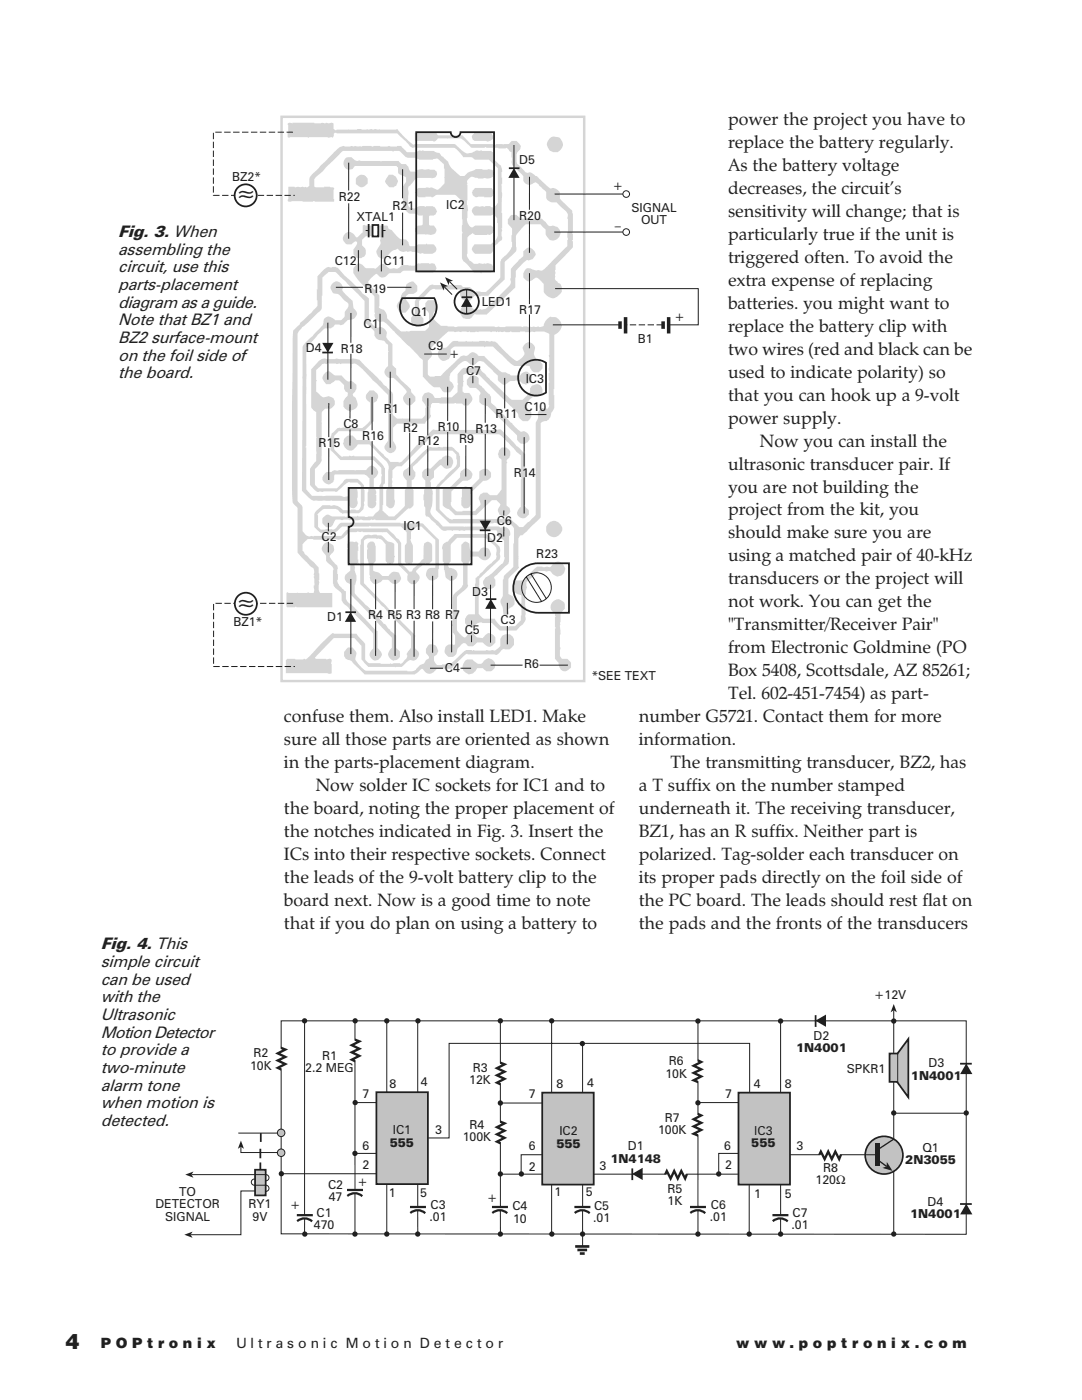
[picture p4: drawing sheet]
<svg xmlns="http://www.w3.org/2000/svg" width="216mm" height="279mm" viewBox="0 0 216 279" stroke-linecap="round" stroke-linejoin="round" font-family="sans-serif">
<g fill="#d4d5d7">
<path d="M57.4 24.6l.5-.1 .4 .1 .1-.1h4.3l.1 .1 3.5-.1 .3 .1v1.2l.4 .2 .2-.1h2.3l.1-.1 .1 .1h1.5l.1-.2h.8l.1 .2 1.9-.2 .4 .2 .4-.2 .5 .2 .4-.2 .1 .2h3.1l.3-.2 1.5 1.7 1.7 1.5 .3-.2h8l.6 .6a3.4 3.4 0 0 0 2.1 1.3l.7-.1 1-.5 .5 .1 .3-.1 .2 .1h1.8l.5 .4v1.2l.5 .6a2.03 2.03 0 0 1 1.2 2l-.1 8.2 .1 .2v2.8l-.1 .1 .1 .4-.1 1.1a.73 .73 0 0 1-.5 1.2l-.5 .5a1.54 1.54 0 0 0-.8 1.4l-.5 .4h-3a1.05 1.05 0 0 1-.1-1.8h3.2l.3-.3a2.59 2.59 0 0 0 1.1-1.4v-2.5l-.1-.1a1.51 1.51 0 0 0-.6-1.6l-3.9 .1a1.02 1.02 0 0 1-.4-1.4 1.02 1.02 0 0 1 1.4-.3l2.1-.2a.55 .55 0 0 0 .9 .2l.6-1v-6.8l-1.7-1.6h-2.8l-.7-.5h-1.7l-1.1-1.4-.7-.5h-8.4l-.4-.3-2.5-2.6h-12.1l-.2-.1a.54 .54 0 0 0-.4 .7l-.3 .3-.2-.1-.5 .1-.3-.1-7.8 .1-.1-.1v-.8l.1-.2z"/>
<path d="M94.7 26.5h1.8l.1-.1 .2 .1h1.2l.1 .2a.75 .75 0 0 1 .4 .8 .75 .75 0 0 1-.6 .6 .73 .73 0 0 1-.9 0h-2.3a.92 .92 0 0 1 0-1.6z"/>
<path d="M82.8 26.6l.3-.2 4 .1 .3 .5h4.9l1.6 1.8h4.8l.1 .1 .2-.1h1.3l.1 .1 .1-.2h1l.6-.6h.9l.2 .2a1.2 1.2 0 0 1 .6 1.3l-.7 1.2v1.6l.1 .3 1.1 1a1.06 1.06 0 0 0 1.2 .7l.5 .1 .8 .6h.3l1.5 1.5a2.01 2.01 0 0 0 1.4 1h.6l.9 .5 .2 .3v1.2l2 2a.96 .96 0 0 1 .5 1l.1 6.8-3.5 3.5-.1 2 .2 .3a.52 .52 0 0 0 0 .8l.4 .4a.95 .95 0 0 1 .8 .9 1.87 1.87 0 0 1-1.3 2.1 2.06 2.06 0 0 1-2.3-1.1v-1.6l-.4-.5a1.19 1.19 0 0 0-1.3-.7l-.3 .2a1.21 1.21 0 0 1-2.1-.3 1.64 1.64 0 0 1 .8-1.9l.9 .2a1.51 1.51 0 0 0 1.5 .2 1.42 1.42 0 0 0 1.6-.8l4-4 .1-1.5-.1-.2v-.9l.1-.2v-2.6a1.7 1.7 0 0 0-1-2.1l-1.2-1.2a2.2 2.2 0 0 1-1.8-.4l-.3-.4v-1.2l-.1-.2-1.2-1.1-.2-.3-.7-.4-.2 .1a1.35 1.35 0 0 1-2.2-.4 1.7 1.7 0 0 0-.9-1.9l-.5-.5a1.62 1.62 0 0 1-.8-2l-.1-1.3-.5-.3a.67 .67 0 0 0-.7-.6l-1.4 .1-.1-.1h-2.4l-.1-.1-.2 .1h-2.7l-1.4-1.5-.7-.4h-2.5l-.2 .1-.1-.1h-1.7l-.1 .2a.65 .65 0 0 1-1 .3h-3l-.3 .1-.2-.2z"/>
<path d="M57.5 37.3h3.9l.3-.2v-1.4a5.4 5.4 0 0 1 1.9-2.1l4-4.1 1-.4 .2 .1 1.4-.1 .4 .1 .2-.1 .6 .1 .4-.1 .3 .1 .3-.1h1.7l.2 .1 .3-.1 4.5 .1 .9-.1 1.2 1.3h1.8l.8-.4 .3 .1 .3-.1 .3 .1h1.9l.5 .3a.73 .73 0 0 1 .9 .6l1.4 1.3a6.3 6.3 0 0 0 2.4 2.8h.8l.8-.7 1.5-.6 2.3 .1a.94 .94 0 0 1 1.4 .6 .94 .94 0 0 1-1 1.1l-1-.1-1.2 .1-.6-.1a1 1 0 0 0-1.5 .5l-.1 .8 .1 .1v3.1h-.1v.9l.2 1-.1 1.6a1.49 1.49 0 0 0 .9 1.9l.6-.4h3.2a.96 .96 0 0 1 .5 1.3 .96 .96 0 0 1-1.3 .5l-2.4 .1-.5-.4-.8 .6-.2 .3v3.2l-.1 .1a2.07 2.07 0 0 0 1.2 1.8l.2 .1 1-.1 .7 .1 .4-.1 .2 .1a1.32 1.32 0 0 1 1.6 .6v.8l-.5 .4h-1.8l-.2 .1-.2-.1h-1.3l-1.3-1.6a1.91 1.91 0 0 1-1-1.1v-5l.1-.3-.1-1.4 .1-.2v-1l-.1-.1v-2.7l.1-.3a3.1 3.1 0 0 0-1.5-1.8h-3.7l-.9 .5-.1-.1-2.6 .1a1.01 1.01 0 0 1-.6-1 1.01 1.01 0 0 1 .6-.9l1.7-.1 .5 .1 .3-.1 1.3 .5 .6-.4a1.71 1.71 0 0 0 .7-2l.1-1.8-.1-.1v-.8l-.6-.5a1.17 1.17 0 0 0-1.7-.4h-2.7l-.5-.4h-1.8l-.4-.2-1.3-1.2h-1l-.2 .1-.1-.1h-9.9l-5.7 5.7v1.4l.1 .1 1.8 .1 .2-.1h1l.8 .1 .1 .3-.1 .2 .1 2.4-8.6-.1a.43 .43 0 0 1-.4 0 .43 .43 0 0 1-.3-.3z"/>
<path d="M68.8 31.7a1.19 1.19 0 0 1 1.9 .2 .89 .89 0 0 0 1 .1l.2 .1h4l.1 .2 .1-.2h3.4l.7 .7h.8l.5 .5 .1 .5 .3 .5h.9a2.43 2.43 0 0 1 2.2-.5h.5l1.2 .1a.88 .88 0 0 1 .4 1.1 .88 .88 0 0 1-1.1 .5l-3 .1-1.5 1.6-.1 .5 .1 .7v2.6a.6 .6 0 0 0 .7 .5l.6 .1a2.45 2.45 0 0 1 1.9-.5l.2 .2 .1-.2h1.3a1.48 1.48 0 0 1 .9 1.1l-.2 .5-.4 .3h-.8l-.2 .2v1.6l.2 .2h.8a1.03 1.03 0 0 1 .3 1.4 1.03 1.03 0 0 1-1.4 .4l-.6 .1-.1-.1h-1.5l-.4-.4v-.9l.2-.1a.7 .7 0 0 1 .9-.4l.4-.3v-1.7h-.9l-.5-.4h-1.3l-1.3-1.1v-4.2l.2-.3a1.67 1.67 0 0 0 .4-1.6l-1.3-.6-.3-.3v-1.1l-.3-.3h-8.3a1.21 1.21 0 0 1-1.7 .6 1.21 1.21 0 0 1-.4-1.7z"/>
<path d="M77.6 34.9h.8a1.73 1.73 0 0 1 1 1.4l-.1 .3a.92 .92 0 0 1-.8 .8 1.47 1.47 0 0 1-1.7-1.3z"/>
<path d="M71.2 35.4a1.24 1.24 0 0 1 2.2 .2v1a1.33 1.33 0 0 1-2.4 .1v-1z"/>
<path d="M94.8 37.5h3.3l.2 .3a.95 .95 0 0 1-.3 1.6l-2.6-.1a.88 .88 0 0 1-1.1-.5 .88 .88 0 0 1 .3-1.1z"/>
<path d="M85.8 56.9l.6-.1 .1 .1h5.5l.3 .4h1.5l1.1 1 .1-.1h.8l.1 .1h1.1l2.8-2.9v-3.2l.2-.4a7.5 7.5 0 0 0 2.2-2.6l-.1-3.7a1.87 1.87 0 0 1-.8-1.7l.6-.8 .3-.1a1.55 1.55 0 0 1 1.6 .7h1.6l.1 .2 .2-.2h2.4l.7 .7a1.02 1.02 0 0 0 1.5 .7 1.48 1.48 0 0 1 1.5 1.4 1.48 1.48 0 0 1-1.3 1.6 1.48 1.48 0 0 1-1.6-1.3v-.9l-1.1-1h-2.8l-1.1 1a2.27 2.27 0 0 0-.9 2.3l-.1 1.1a1.27 1.27 0 0 1-.6 1.7l-1.6 1.4v3.5l-3.2 3.2h-1.5l-.2 .2-1.1-.2-.9 1a1.6 1.6 0 0 1-1.7-.5 1.96 1.96 0 0 1-.3-1.7h-4.9l-.1-.1a2.4 2.4 0 0 0-1.9 1.3l-1.3 1.1v2.6l.9 .8v1a1.42 1.42 0 0 1-2.2 .2l-.3-.4a1.59 1.59 0 0 1 .8-1.7v-2.4a1.97 1.97 0 0 1 .9-1.2z"/>
<path d="M75.5 44.9h.2v.1h1.6l.1 .3a.7 .7 0 0 0 .8 .6l.4 .6a2.45 2.45 0 0 0 1.8 1.2 1.05 1.05 0 0 1 1.2 1.2l.2 .2h1l.6-.3h1.5l.2-.2 .2 .2h1.3a1.02 1.02 0 0 1 .5 1 1.02 1.02 0 0 1-.8 .8h-1.8l-.3-.1-.3 .1-.8-.3-1.9-.1a1.77 1.77 0 0 1-1.8-.5 3.6 3.6 0 0 0-2.3 1.6 1.23 1.23 0 0 1-1.6-.1 1.23 1.23 0 0 1-.1-1.6 1.37 1.37 0 0 0 .5-1.4v-.8l-.6-.3 .2-1.2-.2-.5z"/>
<path d="M68.9 46.6a1.45 1.45 0 0 1 2.1 .7 .98 .98 0 0 0 1.1-.7l.3-.3v-1.3l.1-.1 2 .1 .1 .2v1.9h-1.6l-.8 .8v1.1l.5 .4a1.43 1.43 0 0 1 .3 1.3l-.3 .4-.6 .4h-.8l-.8-.8a2.11 2.11 0 0 1 .6-1.8l.2-.5-.2-.2a.9 .9 0 0 0-1 .6h-.9l-.2-.2a1.22 1.22 0 0 1-.1-2z"/>
<path d="M92.3 61.1a1.34 1.34 0 0 1 2.2 .6l.2 .1h1l.2-.1 .2 .1a2.46 2.46 0 0 0 2-1.3l3.4-3.3a1.19 1.19 0 0 0 .3-1.5l.1-.3v-1.7l1.7-1.9 .8-.7v-.9l.2-.2a1.08 1.08 0 0 1 1-.6 1.08 1.08 0 0 1 1 .6 1.08 1.08 0 0 1-.6 1.8l-.6 .2v-.1a5.2 5.2 0 0 0-2.5 2.2l-.1 3.3-5.7 5.4h-2.1l-.2-.1-1 1a1.48 1.48 0 0 1-1.8-.7 1.48 1.48 0 0 1 .3-1.9z"/>
<path d="M71.1 52.8l.3-.2a1.94 1.94 0 0 1 1.6 .9h1.7l.1 .1 .5-.3a1.07 1.07 0 0 1 1-.7 1.07 1.07 0 0 1 1 .7 1.62 1.62 0 0 0 1.5 .3 1.18 1.18 0 0 0 1.4-.7l2.5 .1 .9-.5 .2 .1 .1-.1 1.7 .1a.94 .94 0 0 1 1.3 .4 .94 .94 0 0 1-.3 1.2l-.1 .2h-3.1l-.6-.4h-2.2l-.7 .5h-2.2l-.3 .3a1.21 1.21 0 0 1-2.1-.1l-.2-.1-.6 .5-1 1.2a3.1 3.1 0 0 0 1.4 1.6l.8 1.2-.1 2.1a.72 .72 0 0 0 .9 .6l.7 .9v.8l2.9 2.7 4.7-.2 .8-.9v-2.5l-.7-1v-1l.5-.7h1.2l.1 .2a.7 .7 0 0 1 .5 .8l.1 .4-.1 .3-.7 .9v1.1l1.5 1.4h1.3l.1 .2 1.5 .1 .4-.1h7.4l.2 .1 .6-.1 .3 .1h1l.1-.1h3.1l.2 .1 1.1-.1 .1 .1 .3-.1 1.2 .1 .5-.1a.83 .83 0 0 0 1.2-.7 2.37 2.37 0 0 1 1.4-1.3v.1a1.74 1.74 0 0 1 2 1.2 1.74 1.74 0 0 1-1 2.1l-.4 .2v10.9h-.1v1.2h.1v2.5l-.6 .9a1.65 1.65 0 0 1-1.6 1.8l-.5 .4v18.8l-2.8 2.7-.8 .8h-.5l-.4 .7v3.5l.1 .1-.1 .1 .1 .2-.1 .1v1.4l.2 .3-2.2 2.3v3l.3 .2a1.46 1.46 0 0 1 .7 2.2l-.3 .3a.76 .76 0 0 0-.5 1.1 .61 .61 0 0 1-.5 .5 .61 .61 0 0 1-.6-.3l-.2-1.4a1.55 1.55 0 0 1 0-2.2v-3.2l.2-.6 1.9-2.1 .2-7.5-.9-1.1h-1.3l-.1-.1-1.1 .1-.5-.1-.3 .1h-8.7l-2.7-2.6v-4.6l.4-.6 2.3-2.3a3.4 3.4 0 0 0 1.5-1.8l-.1-1.8-.8-.8h-4.6l-3.3 3.2v.5l.5 .6v.8l-.3 .5-.5 .4v1.4l.4 .5v3l-.4 .5-.7 .2-2.5 2.3h-3.9l-.3-.1-.3 .1-.3-.1-.3 .1h-1.4l-.4-.1-1.5 .1-.2-.1-.5 .1-1.2-.1-.4 .1-1.2-.1-.6 1-.5 .5a1.52 1.52 0 0 1-1.6-.8v-.9l.2-.3a1 1 0 0 1 1.7-.2l2.7 .1 .1 .1 .2-.1h2l.2-.2 .1 .2 1.6 .1 1.3-.1 1.3-1.4v-4.7l.4-.7 .1-1.5-.1-1.4-1.7-1.6h-6.5l-2-2v-2.6l.3-.7 .6-.5a.96 .96 0 0 1 .9-.6h4.5l.7-.4 1-1.1-.1-3.6a1.19 1.19 0 0 1-.3-2.1l.2-.3h.9l.5 .5a1.3 1.3 0 0 1-.5 2v3.6l-.3 .4-1.7 1.7h-5l-.9 1v2.6l1.6 1.5 .1-.1h1.2l.2-.2 .3 .2 .5-.2 .2 .2h3.9l1.5 1.5 .6 .9v2.9l-.4 .3-.1 5.2 1.3 1.2h1l2.2-2.2v-3.1l.4-.6v-1.3l-.3-.3a1.24 1.24 0 0 1-.5-1.2 1.24 1.24 0 0 1 .9-.9l.6-.8a20.8 20.8 0 0 1 4-3.5l.4 .1 3.9-.1 .8 .7a1.07 1.07 0 0 1 .7 1.1l.1 2-4.1 4.1v4.6l.6 .6a3.4 3.4 0 0 0 2 1.4l11.6-.1 1.7 1.6h.8l2.4-2.3 .1-18.6 .4-.8 .1-.4a1.27 1.27 0 0 1 1-1.6l.9 .1 .3-.7-.1-.1v-4.4l.1-.1-.1-1.9 .1-.1-.1-.7 .1-6.9-.2-.2-.8-.3h-1.7l-.3 .1-.4-.1-.3 .1h-1l-.2-.1h-.8l-.2 .1h-1.6l-.2-.1-1.1 .1-.1-.1-.5 .1-.4-.1-.3 .1-.2-.1-.2 .1-.2-.1h-.8l-.1 .1-.2-.1h-2.2l-.2 .1-.4-.1-.3 .1h-.9l-.1-.1-.4 .1-.3-.1-1 .1-2.5-.1-3.5 3.2a.68 .68 0 0 0 .2 .9 1.11 1.11 0 0 1-.5 1.3l-.3 .4v2.8l.5 .4h.8l.1-.2h1.1l3.7-3.5a1.19 1.19 0 0 1 1.4-.5l.5-.2a1.26 1.26 0 0 1 2 .2h1.1l3.5 3.3h.8l1 .6h2a1.15 1.15 0 0 1 1.1-.7 1.15 1.15 0 0 1 1.1 .8v.6a1.39 1.39 0 0 1-1.2 1.2l-.9-.4a.83 .83 0 0 0-.9-.5l-1.2 .1-.6 .4a.85 .85 0 0 1-1.4 0l-.6-.5v-.9l-2.8-2.8-.5-.1a1.15 1.15 0 0 0-1.3 .7h-.8l-.2-.2a1.12 1.12 0 0 0-1.8-.1l-1.1 1a2.56 2.56 0 0 0-1.1 2.4l.5 .4 .4 .9-.8 1.1h-1.2l-.4-.3-.4-.7h-1.2l-.8-.6-1.4-1.6v-3.1l-.2-.3-6.6-6.7a1.44 1.44 0 0 0-1.6-.7 1.42 1.42 0 0 1-1.2-1.9l-.1-3.2-1-1a13.8 13.8 0 0 1-3.2-3.7 1.7 1.7 0 0 1 .6-1.7z"/>
<path d="M81.1 56.8l.1-.2a1.22 1.22 0 0 1 1.4-.3l.7 .7v1.1a1.7 1.7 0 0 1-1.7 .6 .83 .83 0 0 0-.4 1.3 1.22 1.22 0 0 1 0 2.1l-.3 .3h-.8a1.45 1.45 0 0 1-.2-2.5 2.04 2.04 0 0 1 1-1.9z"/>
<path d="M87.8 69.7l.3-.3h.8l.5-.3a1.77 1.77 0 0 1 2-1l4.2 .1 .1-.2h1l.2 .2 .2-.2 .7 .2a1.56 1.56 0 0 1 1.7 .6l1.7 1.8 1.6 1.3a1.21 1.21 0 0 0 1.4-.6 1.4 1.4 0 0 0 .1-1.8 1.26 1.26 0 0 1 1.7-1.1 1.26 1.26 0 0 1 .6 1.9 1.97 1.97 0 0 0 .9 1.7l.2 .1a1.68 1.68 0 0 1 .6 1.4l-.8 .8h-1l-.3-.3-.6-.9-.9-.2-.2 .1h-1.8a7.1 7.1 0 0 1-2.4-2l-2-1.8h-1.4l-.2 .1-.2-.1h-5.8l-.8 .5v1.2a1.33 1.33 0 0 1-2 .8 1.31 1.31 0 0 1-.1-2z"/>
<path d="M63.5 72.1a1.54 1.54 0 0 1 1.7-.4h1.7l.3-.2 .4 .2h2.4a2.47 2.47 0 0 1 2.8 1.2l5.5 5.4 .1 .4v3.5l-.1 .2 .1 .4 .8 .8 1.2-.2 .1 .2h3.7l.7-.8 .1-1.4a1.53 1.53 0 0 0-.8-1.4 1.66 1.66 0 0 1 .6-1.6 1.48 1.48 0 0 1 2 1l3.3-.1 1.2-1v-1.5l.1-.2-.1-.2v-1.7l.4-.6a1.4 1.4 0 0 1 1.7-.7h2.1l.5 .3 .1 .3 1.7 1.8 4.3 4h2.2l1.5-1.5a1.48 1.48 0 0 1 .4-1.4l.6-.2a1.22 1.22 0 0 1 1.5 1.3 1.22 1.22 0 0 1-1.6 1.1 1.82 1.82 0 0 0-1.3 2.5l.6 .7v.9l-.4 .6-.3 .3h-1l-.8-1a1.31 1.31 0 0 0-.7-1.1l-7.6-7.5-1.5-.1-1.3 .4v1.1l.1 .2-.1 .2v.9h-.1v.9l.3 .3h1l.4 .5a1.38 1.38 0 0 1-.6 2 1.41 1.41 0 0 1-1.3-.4l-5.8-.1-.3 .3-.1 .7v1.3l.1 .2-.1 .4-.9 .8-.1 .4h-5.6l-.6 .6-.3 .2v2.7l.2 .2a1.21 1.21 0 0 1 .4 1.5 1.21 1.21 0 0 1-1.4 .7 1.24 1.24 0 0 1-.9-1.1 1.24 1.24 0 0 1 .6-1.2l.1-.2v-5.4l-.1-.2 .1-.2v-3.3l-3-2.9-1.9-2.1-1.3-1.1-.5-.2-.6 .2-.2-.2h-1.7l-.2 .2-.3-.2-.5 .2-.3-.2h-1.5l-.2 .2a1.04 1.04 0 0 0-1.4 .5l-.7 .6v2l.1 .2-.1 .2v1.9l.5 .5a1.24 1.24 0 0 0 2 .4l.5 .2a.83 .83 0 0 1 .7 .7v.9l-.6 .6-.2 .1h-1l-.8 .8v9a2.09 2.09 0 0 1-1 2l-.4 .3v3.1l.7 .7h3.8l1.7-1.8h2.4l.5 .4a1.72 1.72 0 0 1 .7 1.8h.1v2.3l-.1 .3a1.77 1.77 0 0 1-1 2h-3l-.2 .2-1.4-1-2.6 .1-1.1 1.1h.2v2.3l.5 .6 1.2-.1 1 .1a1.06 1.06 0 0 0 1.2-.8l.7-.6 16.3 .1 3.2 3.3-.1 7.4-.3 .3-.6 .4h-.8l-.3-.1a1.35 1.35 0 0 1 .4-2.4h1v-5.6l-2.8-2.6h-.8l-1.3 1v1.5l-.1 .2 .5 1v3.4a1.02 1.02 0 0 1-1.6 0v-3.4l.4-.5v-2.1l-1.2-1.1h-6l-.2-.2-.2 .2h-5.3l-.4 .3a1.93 1.93 0 0 1-2.1 .9h-1.8l-1.3-1.1v-2.6l.5-.8 1.1-1h1.6l.2 .1a2.08 2.08 0 0 1 2.4 .9h1.5l.1-.1 1.5 .1 .4-.8v-4l-.7-.7-1.5-.1a5.8 5.8 0 0 0-2.5 1.8l-.3 .2-.1-.1h-2.3l-.3 .1-.4-.1-.4 .1-.8-.5-.8-.9v-3.2l1.2-1.6 .1-1.6-.1-8.2-.6-.3-.4-.6v-7.6z"/>
<path d="M64.9 74.4l.3-.3a1.26 1.26 0 0 1 1.4 .7l.2 .1h1.3l.5 .6a1.11 1.11 0 0 0 1.3 .6 1.32 1.32 0 0 1 1.2 .7v.9l-.2 .4a.61 .61 0 0 0-.5 .6 .61 .61 0 0 0 .5 .6l.3 .7a1.43 1.43 0 0 1-.3 1.6 1.43 1.43 0 0 1-1.6 .3l-.8-.7v-1.1l.6-.8a.62 .62 0 0 0 .3-.6 .62 .62 0 0 0-.5-.6l-.2-.4v-.9l-.3-.2a1.34 1.34 0 0 0-1.6-.7l-.9 .8h-.8l-.2-.2a1.22 1.22 0 0 1 0-2.1z"/>
<path d="M93.6 75.3a1.31 1.31 0 0 1 1.9 .1v1.2l2.2 2.1 .3 .5v1.1l.1 .2 4.7 4.8a1.83 1.83 0 0 0 1.3 .8 1.25 1.25 0 0 1 1.5 .9 1.25 1.25 0 0 1-.8 1.6h-.9l-.4-.4-.3-.4v-.8l-.2-.2-5.7-5.7-.4-.1a1.68 1.68 0 0 1-1.3-.9v-1.2a.53 .53 0 0 0 .2-.7l-.8-.8h-1.2l-.6-.6v-1z"/>
<path d="M68.8 87.4l.6-.5h1l.8 .9h2.5l4.1 4.3 1.7 .1 .2 .1a9.5 9.5 0 0 0 3-2.9l2.6-2.7a1.84 1.84 0 0 1 1.3-1l9.4 .1 .2-.1 .2 .1h2.8l.7-.1 3.2 3.3 1.7 1.6-.1 10.1a1.31 1.31 0 0 0 .8 1.1v.9a1.2 1.2 0 0 1-1.9 .4 1.2 1.2 0 0 1 .3-2v-5.4l.1-.3-.1-.3v-4.2l-.8-.7-2.8-3-.7-.5h-13l-6.5 6.4h-.9l-.9 .8v1.5l-.1 .2 .1 .5-.1 .5 .1 .3-.1 .1 .5 .7v2l.1 .3a.99 .99 0 0 1-.2 1.1 .99 .99 0 0 1-1.1 .2l-.4-.4v-3.1l.3-.6 .1-3a2.49 2.49 0 0 0-1-2.7l-2.8-2.8h-2.3l-.2 .3a1.41 1.41 0 0 1-1.6 .9 1.41 1.41 0 0 1-1.2-1.4z"/>
<path d="M88.8 97.2h1l.4-.4 1.6-1.5 .1-1a1.18 1.18 0 0 1 1.2-.8 1.18 1.18 0 0 1 1.1 .8v.6a1.09 1.09 0 0 1-.9 1h-1l-2.2 2.2v2.1l-.2 .1a1.82 1.82 0 0 0 1.3 1.8l2.7-.2a1.05 1.05 0 0 0 1.4-.6 .84 .84 0 0 0 .4-1.3 1.19 1.19 0 0 1 .7-1.7 1.5 1.5 0 0 1 1.4 .5h1.4l.9-1.1-.1-6.1a1.27 1.27 0 0 1-.2-1.9l.3-.4h1l.4 .4 .3 .4v.8l-.3 .5a.72 .72 0 0 0-.3 1l-.1 8.5a1.14 1.14 0 0 1 .7 1.1 1.14 1.14 0 0 1-.9 1.1 1.43 1.43 0 0 1-1.3-.4l-.2-.5a1.04 1.04 0 0 1 .4-1.3 .73 .73 0 0 0-.5-.8l-.2-.3h-1l-3.1 3h-4.2a6.7 6.7 0 0 0-2.3-1.7l-.2-.3v-3.1z"/>
<path d="M84.7 93.7l.7-.3 .3 .1a1.74 1.74 0 0 0 1.2-.9l.7-.8 .4-.1a1.31 1.31 0 0 1 1.7-.7 1.31 1.31 0 0 1 .7 1.7 1.31 1.31 0 0 1-1.7 .7l-.7-.6-.5 .3-.9 .9v1.3l-.3 .2a.55 .55 0 0 0-.4 .7l.1 1.2a2.96 2.96 0 0 1 .3 2.1l-.1 1.3-.2 .6a1.74 1.74 0 0 0 .9 2.2l1.5 1.5h11.2l.4 .2 .1-.1h.8a1.2 1.2 0 0 1 .7 1.9v4.1a1.77 1.77 0 0 1-1 2l-1.5 1.6a.5 .5 0 0 0-.5 .4 .5 .5 0 0 0 .2 .5v1.1a1.3 1.3 0 0 1-2.2 .2 1.3 1.3 0 0 1 .8-2l2.2-2a1.89 1.89 0 0 0 1-1.8v-3.3l-.6-.4a1.25 1.25 0 0 1-.8-1.4l-.1-.3h-1.1l-.1 .1-.5-.1-.6 .1-.2-.1h-3.7l-.2 .1-.5-.1-.5 .1-.3-.1h-.9l-.3 .1-1-.1a1.46 1.46 0 0 1-1.8-.8l-1.3-1.2a1.36 1.36 0 0 0-1.1-.7l-.1-.3v-1.4l-.3-.3v-1.2l-.1-.1 .1-2.1 .3-.3v-1.5l-.6-.7a1.58 1.58 0 0 1 .4-1.5z"/>
<path d="M64.9 94.4l.3-.2a1.92 1.92 0 0 0 1.5-.4l.6 .1 .4-.1h5.4a1.12 1.12 0 0 1 .9-.8 1.12 1.12 0 0 1 1.2 .6 1.2 1.2 0 0 1-.6 1.9v1.6l.3 .6a.89 .89 0 0 1 .1 1l.1 .1-.1 1.2a.95 .95 0 0 1-.3 1.3 .95 .95 0 0 1-1.3-.4v-2.7l.3-.9v-1.8l-.6-.6-.4-.2h-5.9l-.1 .3v.8a1.2 1.2 0 0 1-1.9 .6 1.2 1.2 0 0 1 .1-2z"/>
<path d="M95.6 94.1a1.4 1.4 0 0 1 2.4 .2v.9a1.55 1.55 0 0 1-1.6 .8l-2.5 2.5v2a.95 .95 0 0 1-.8 .9 .95 .95 0 0 1-1.1-.6l.2-3.2 .1-.1a.86 .86 0 0 1 1.4-.2l.7-.6 1.2-1.2z"/>
<path d="M88.6 108.4l.8-.3 1.3-1.5h6.4l1.7 1.7a2.12 2.12 0 0 1 .9 2.4l.1 .4-.1 .6-4.1 3.8-.1 6.9 1 1.1h2.2l.5 .7 .8 .8h1.3l.1 .1 .2-.1h1.2l1.1-1.2 .1-4.9-1-.5-.6-.5v-1.3l.6-.8h1.4l.5-.7 2.3-2h1l.2 .1 .9-.1a.68 .68 0 0 0 1-.5 1.43 1.43 0 0 1 2-.1 1.43 1.43 0 0 1 .1 2 1.4 1.4 0 0 1-2.4-.4l-.5-.1-.5 .1-.2-.1h-1.2l-2.6 2.1v.8a.65 .65 0 0 1-.1 1v.8h-.1v2.2l.1 .4-.1 1.5a1.7 1.7 0 0 1-.9 2.1l-.9 .9h-3.3l-1.5-1.5h-1.9a1.56 1.56 0 0 0-1.9 .8h-1l-.6-.8v-.8l.3-.5 .4-.4h1.3v-6.1l.1-.1v-1.1l.6-.4 2.2-2.3a2.84 2.84 0 0 0 1.4-1.6l-.1-.2a2.02 2.02 0 0 0-1.1-2.5l-1.1-1h-5.6l-1.3 1.4v3.4l-.4 .5 .1 .7a1.36 1.36 0 0 1 1.4 .6 1.36 1.36 0 0 1 0 1.5l-.2 .1a1.18 1.18 0 0 1-1.8-.2l-.4-1.6v-1.3l-.3-.3v-2.4a.95 .95 0 0 1 .3-1.3z"/>
<path d="M72.8 106.8l.8-.1 .5 .1 1.1-.1 .1 .1a1.65 1.65 0 0 1 1.6 .8 1.35 1.35 0 0 0 1.2 .6l.6 .4v2.3l.1 .2-.1 .1v.9a.94 .94 0 0 1-.9 .5 .94 .94 0 0 1-.9-.7v-3.3l-.2-.2a1.33 1.33 0 0 0-1.6-.9h-1.8l-.7 .4v8.4l5.3 5.6 1.1 .9 3.7 3.9 .2 .2-.1 .2v2.2l.2 .3a1.21 1.21 0 0 1 .4 1.6 1.21 1.21 0 0 1-1.5 .5l-.8 .5a2.19 2.19 0 0 1-2.2 1l-5.4-.1-1.4-1.5v-2.7l-1.4-1.6h-4.1l-3.8 3.9 .2 .3h2.1l.1 .1a.56 .56 0 0 1 .7-.1 .56 .56 0 0 1 .2 .7l.1 2.1-.2 .1-9-.1v-2.6l.3-.2 3.2 .1 .2-.1 .3 .1 .2-.1 3.5-3.6 1.7-1.6 .3 .2h4.4l1.8 2v3.1l.7 .8h6.2a.78 .78 0 0 0 .8-.5l.4-.4 .2-.7a1.36 1.36 0 0 1 .7-1.4v-2.6l-5.3-5.7-4.7-4.5v-7.8l.1-.1v-1z"/>
<path d="M73.4 108.5a.78 .78 0 0 1 .9-.4 .78 .78 0 0 1 .6 .8l.1 .1v2.9l-.5 .7v1.3l1.2 .5 .7 .6h1.1a1.3 1.3 0 0 1 2.2-.5 1.22 1.22 0 0 1-.1 1.8 1.22 1.22 0 0 1-1.8-.3l-.4-.3h-1a1.99 1.99 0 0 1-1.9 .8 1.72 1.72 0 0 1-.7-1.7l-.1-1.9-.5-1.5v-1.7l.2-.2-.2-.4z"/>
<path d="M69.3 108.1l1.4 .1a.51 .51 0 0 1 .7 .1 .51 .51 0 0 1 0 .7l.1 .1-.1 2.6h.1v.7a.67 .67 0 0 0-.7 .8l.1 1.1a2.62 2.62 0 0 1 0 2.2l-.1 .4v1.4l.1 .3 2.9 2.8 1 1.3 .5 .3 1.2 1.5 .4 .1 1.1 1.4 1 .9v2.4l.8 .7v1.1a1.36 1.36 0 0 1-1.5 .7 1.36 1.36 0 0 1-.9-1.2 1.36 1.36 0 0 1 .8-1.3v-2l-8.3-8.7v-1.9l-.1-.2a1.23 1.23 0 0 1-1-1.1 1.23 1.23 0 0 1 .7-1.2l.4-.3v-1.2l-.6-.3v-2.8l.1-.1a1.11 1.11 0 0 1 0-1.3z"/>
<path d="M64.7 108.5a1.22 1.22 0 0 1 1.9 .6 1.27 1.27 0 0 1-.7 1.7 1.45 1.45 0 0 0 .7 1.5l.7 .6 .1 .5-.1 .3v.8l.1 .1v1.1l-.1 .1a3.2 3.2 0 0 0 1.3 2l.4 .2v1.4l.4 .7a15.4 15.4 0 0 1 3.2 3.1l2.1 2.3 .6 .5v3.3l.2 .2a1.22 1.22 0 0 1 .6 1.4 1.22 1.22 0 0 1-1.1 .9 1.25 1.25 0 0 1-1.2-1 1.25 1.25 0 0 1 .7-1.4v-2.9l-1.8-2-4.3-4.2-.2-.5v-1.3l-.7-.7a2.16 2.16 0 0 1-1.1-1.4l.1-2.6a1.74 1.74 0 0 0-1.1-1.5l-.3-.4v-.9l-.3-.5a1.22 1.22 0 0 1-.1-2z"/>
<path d="M110.5 119.9a1.35 1.35 0 0 1 1.9 .2 1.35 1.35 0 0 1-.1 1.8l-.5 .5-.1 6.7 .1 .3-.1 1.5 .4 .6h1.1l.6 .6 .1 .1v1l-.1 .1a1.22 1.22 0 0 1-1.4 .6 1.22 1.22 0 0 1-.9-1.1v-.5l-.8-.8v-6l.2-.2-.2-.2v-1.9l.2-.2a1.42 1.42 0 0 0-.8-1.1 1.41 1.41 0 0 1 .4-2z"/>
<path d="M69.4 129.2h1a1.69 1.69 0 0 1 .5 2.3l.9 1.3 1.2 1.1h8.2l.1 .1a2.3 2.3 0 0 0 1.7-.3 2.73 2.73 0 0 1 1.6-1.3l.4-.6 .5-.4a1.02 1.02 0 0 0-.5-1.1 1.95 1.95 0 0 1 .6-1.7 1.44 1.44 0 0 1 1.6 .7 1.19 1.19 0 0 1-.6 1.7 1.62 1.62 0 0 0 .7 1.7l.9-.1a2.68 2.68 0 0 0 2.9-1.1l.6-.6a2.3 2.3 0 0 1 2.4-1.2l.2 .1 .2-.1 .2 .1h2.1l.3-.1 1.4 .1a1.52 1.52 0 0 0 1.3-1v-1.3l.3-.5a1.71 1.71 0 0 1 1.7-.4l.5 .4 .3 .5v1.2l-.9 .9-1.2-.1-.7 .6a.88 .88 0 0 1-1.1 .5l-5.4-.1a1.81 1.81 0 0 0-1.4 1.1l-1.9 1.9h-2.9a1.48 1.48 0 0 1-1.3 .9 1.48 1.48 0 0 1-1.4-.8 .65 .65 0 0 0-.9 .4l-.8 .6h-9.9l-2.7-2.7a1.69 1.69 0 0 1-1.4-.9 1.83 1.83 0 0 1 .7-1.8z"/>
<path d="M93 131.7l.3-.1h1l.2 .3a1.14 1.14 0 0 0 2 0 1.32 1.32 0 0 1 2.1 .1 1.32 1.32 0 0 1-.6 2h-1l-.7-.7h-1.1a1.96 1.96 0 0 1-1.6 1.3 1.58 1.58 0 0 1-1.3-1.2 1.58 1.58 0 0 1 .7-1.7z"/>
<circle cx="110.7" cy="28.8" r="1.58"/>
<circle cx="110.5" cy="105.6" r="1.61"/>
</g>
<g fill="#d4d5d7">
<path d="M64.3 54.1a1.51 1.51 0 0 1 1.6-.7 1.63 1.63 0 0 1 2.2 .8l4.3 4.4 1.2 .9v4.5l.3 .3a2.4 2.4 0 0 0 1.7 1.1 1.29 1.29 0 0 1 1.3 .4 1.29 1.29 0 0 1 .2 1.4l.4 .7 .8 .8v4.2l.7 .7v1.1l3 3v.2a.75 .75 0 0 0 .5 .8l.4 .5v.8l-.3 .3a1.06 1.06 0 0 1-1 .6 1.06 1.06 0 0 1-.9-.7 1.2 1.2 0 0 1 .3-1.8l.2-.2-.2-.4-2.2-2.1-.3-.3h-.9a1.22 1.22 0 0 1-.9-1.1 1.22 1.22 0 0 1 .7-1.2v-2.9l.2-.1-.2-.1v-1l-.6-.9-.7-.2a1.46 1.46 0 0 1-1.4-.9 1.81 1.81 0 0 0-1-1.9l-1-.7v-4.3l-5.6-5.7-1.5-.1-1.3 1.1-.1 6.2-2.9 2.9-1 .8-.9 1.3v33.3l.8 .9 .2 .4v4.7a1.58 1.58 0 0 0 1.9 1.1h5.8l1.4-1.5h7.8l2.2 2.1 .5 .7v4.1l1.7 1.7h.4l.1-.2a1.52 1.52 0 0 1 1-1l1-1.2 .3-.2v-2.3a.95 .95 0 0 1 1.1-1.1 .82 .82 0 0 1 .6 .8v3l-.2 .2a.81 .81 0 0 1-1.1 .4l-1.7 1.2a.58 .58 0 0 0 .3 1 1.33 1.33 0 0 1-.6 1.9h-.9l-.6-.6-.1-.2v-1l.1-.1-2-2v-4.1l-.5-.7-1.7-1.7-1 .1-.1-.1h-3.7l-.2-.1-.3 .1-.5-.1-.3 .1h-1.4l-.6 .6a2.17 2.17 0 0 1-2.4 .8l-4.2 .1-.1-.1h-1l-1 1.1v1.2l.2 .2a1.44 1.44 0 0 0 .8 1l2.2 2.1v1.2l.1 .1-.1 3.1 .3 .7h2.4v2.9h-7.2l-.1-.1-.1 .1h-1.6l-.3-.7 .1-.1v-2l.2-.2 .3 .1h1.6l.2-.1v.1h3.2l.1-.5-.1-.9 .1-.1-.1-2.1a1.4 1.4 0 0 0-.8-1.8l-2.4-2.6-.1-9.1a1.97 1.97 0 0 1-1-2.1v-18.3l.1-14.1a1.14 1.14 0 0 1 .7-1.4l.6-.4 .3-.6 2.3-2 1-1.3-.1-3.2 .1-.1v-2.5z" fill-rule="evenodd"/>
<path d="M66.5 56.5a1.19 1.19 0 0 1 1.4 0 1.19 1.19 0 0 1 .4 1.3l1 1.3a2.1 2.1 0 0 1 1.2 1.7 1.12 1.12 0 0 0 .5 1.2 1.2 1.2 0 0 1-.9 1.8h-.3a2.09 2.09 0 0 0-1.3 1l-.5 .1-.2-.1h-1l-.3 .5-.5 .2-1.3 .1-3.4 3.5-.2 .3v10.8l.1 1h-.1v7.8l-.1 .2 .1 .1v8.3l1.2 1.3h5.7a1.24 1.24 0 0 0 1.6-.2 1.19 1.19 0 0 1 .4-1.5h1l.2 .3 .2 .7v1.1l-.1 .1a2.06 2.06 0 0 1-.5 1.9l-.5 .1a.69 .69 0 0 1-.7-.7l-.1-.8h-5.1a3.5 3.5 0 0 1-3.7-1.4l-.5-.6 .2-28.7 .9-1.2 2.4-2.3a2.04 2.04 0 0 0 .9-1.8 1.05 1.05 0 0 1 1.7-.5l.5 .5h1.2l.8-.8a2.32 2.32 0 0 1 .7-1.8 .82 .82 0 0 0-.6-1.2l-.3-.2a2.37 2.37 0 0 0-2.1-1.4l-.3-.5a1.02 1.02 0 0 1 .3-1.5z" fill-rule="evenodd"/>
<path d="M92.4 108.4a.83 .83 0 0 1 1-.1 .83 .83 0 0 1 .3 .9l.2 .9h1.6a1.29 1.29 0 0 1 1.8-.7 1.29 1.29 0 0 1 .4 2 1.29 1.29 0 0 1-2-.1l-.2-.2h-1.6l-.1 .8-.5 .8v2.6l.1 .2h-.1v1.1l.1 .2a5.5 5.5 0 0 1-2.1 2.1l-.1 .3v6.5l.4 .6 .8 .8a.65 .65 0 0 0 1-.5l.1-.3h.9a1.73 1.73 0 0 0 1.9 1l.2-.2a1.16 1.16 0 0 1 1.5-.6l.4 .2 .4 .5v1l-.1 .2a1.18 1.18 0 0 1-1 .7 1.18 1.18 0 0 1-1.1-.6l-.3-.3h-1.1l-.8 .8h-1l-.2-.2a.74 .74 0 0 0-.7-.5 .74 .74 0 0 0-.6 .6 2.32 2.32 0 0 0-.9 1.7l-.6 .5h-.9a1.37 1.37 0 0 1-.8-1.3 1.37 1.37 0 0 1 .9-1.2h.8l.2 .1 .2-.2v-1.6l-.5-.7v-1.2l-.1-.2 .1-.2v-5.4a2.94 2.94 0 0 1 1.6-1.7l.5-.8v-4.2l-.4-.6v-3.2z" fill-rule="evenodd"/>
</g>
<path d="M56.2 23.3h60.4v112.6h-60.4z" fill="none" stroke="#d4d5d7" stroke-width=".5"/>
<path d="M31 193.7h163v61.4h-163z" fill="#fff"/>
<g fill="none" stroke="#231f20" stroke-width=".2">
<path d="M56.1 203.7h136.7v42.6l-136.7-.1zM77.2 203.7v42.5M83.3 203.6l.1 37.3M116.2 208.2l.1 32.7M47.5 226.1h8.5M48.1 228.9v1.1h8M56.1 234.2h19.2M70.7 230.2h4.7M70.8 220h4.5M155.8 232v10.5"/>
<circle cx="50.8" cy="235.9" r=".62"/>
<circle cx="53.1" cy="235" r=".62"/>
<circle cx="53.1" cy="237.2" r=".62"/>
</g>
<path d="M48.1 227.6l.6 1.7-.6-.4-.6 .4z" fill-rule="evenodd" fill="#231f20"/>
<path d="M53 237.7h-4.9v8.7h-10.1" fill="none" stroke="#231f20" stroke-width=".2"/>
<path d="M36.8 246.4l1.6-.6-.4 .6 .4 .6z" fill-rule="evenodd" fill="#231f20"/>
<path d="M110.1 203.6v42.6M149.6 218.5v-10.3h-60v18.9h-4.6M155.8 203.6v14.6M178.3 201.6v44.6M99.8 234.3h9.1M99.8 220.1h9.3M117.5 234.3h30.2M139.3 220h8.9M148 230.2h-4.6v4.1M149.5 232.8v13.4M178.3 222.2h14.4" fill="none" stroke="#231f20" stroke-width=".2"/>
<path d="M178.3 200.4l.7 1.6-.7-.4-.6 .4z" fill-rule="evenodd" fill="#231f20"/>
<path d="M108.9 230.5h-4.9v3.7" fill="none" stroke="#231f20" stroke-width=".2"/>
<path d="M52 229.3v1.9M52 232v1.6M52 226.1v1.8" fill="none" stroke="#231f20" stroke-width=".35"/>
<path d="M162.7 203.7l2.1-1.2v2.4z" fill="#231f20"/>
<path d="M162.7 202.6v2.3" fill="none" stroke="#231f20" stroke-width=".35"/>
<path d="M114.8 248.8h2.8M115.2 249.5h2M115.7 250.2h1" fill="none" stroke="#231f20" stroke-width=".53"/>
<path d="M137.7 240.9h3.2M137.7 242.1a2.23 2.23 0 0 1 3 0" fill="none" stroke="#231f20" stroke-width=".45"/>
<circle cx="176.4" cy="230.5" r="3.8" fill="#c1c2c4" stroke="#231f20" stroke-width=".34"/>
<path d="M174.7 228.3h.9v4.4h-.9z" fill="#231f20"/>
<path d="M175.4 231.7l1.5 1.1M178.3 227.3l-2.9 2" fill="none" stroke="#231f20" stroke-width=".27"/>
<path d="M177 231.9l1.1 1.8-2-.6 .8-.3z" fill-rule="evenodd" fill="#231f20"/>
<path d="M157.2 230.5h17.7" fill="none" stroke="#231f20" stroke-width=".2"/>
<path d="M69.2 237.5h3.2M69.3 238.7a2.23 2.23 0 0 1 3 0M59.2 242.5h3.2M59.3 243.7a2.23 2.23 0 0 1 3 .1M81.8 240.9h3.2M81.9 242.1a2.23 2.23 0 0 1 3 0M98.2 240.9h3.2M98.2 242.1a2.23 2.23 0 0 1 3 0M114.6 240.9h3.2M114.7 242.1a2.23 2.23 0 0 1 3 0M154.1 242.5h3.2M154.2 243.7a2.23 2.23 0 0 1 3 .1" fill="none" stroke="#231f20" stroke-width=".45"/>
<g fill="#c1c2c4" stroke="#231f20" stroke-width=".2">
<circle cx="56.1" cy="226.1" r=".75"/>
<circle cx="56.1" cy="230.1" r=".75"/>
</g>
<path d="M177.5 210.3h1.6l2.1-3v11.7l-2.2-3.1h-1.5z" fill="#c1c2c4" stroke="#231f20" stroke-width=".35"/>
<path d="M179.1 210.2v5.8" fill="none" stroke="#231f20" stroke-width=".2"/>
<path d="M192.8 240.2l1.2 2.2h-2.4z" fill="#231f20"/>
<path d="M191.6 240.3h2.3" fill="none" stroke="#231f20" stroke-width=".35"/>
<path d="M192.8 212.2l1.2 2.2h-2.4z" fill="#231f20"/>
<path d="M191.6 212.3h2.3" fill="none" stroke="#231f20" stroke-width=".35"/>
<path d="M126.1 234.3l2.1-1.2v2.4z" fill="#231f20"/>
<path d="M126.2 233.2v2.3" fill="none" stroke="#231f20" stroke-width=".35"/>
<path d="M163.9 230h3.9l-.5 1h-3.8z" fill="#fff"/>
<path d="M163.8 229.3l.7 1.5 .8-1.5 .7 1.5 .7-1.5 .7 1.5 .2-.3h.4l-.5 1.4-.8-1.5-.7 1.5-.7-1.5-.7 1.5-.8-1.6-.1 .2h-.5z" fill="#231f20"/>
<path d="M55.6 209.1l1 .5v3.8l-1-.4z" fill="#fff"/>
<path d="M56.1 208.9l1.4 .5-1.5 .8 1.5 .7-1.5 .7 1.5 .8-1.6 .7 .2 .1v.5l-1.2-.6 1.5-.7-1.5-.8 1.5-.7-1.5-.7 1.5-.7-.3-.2z" fill="#231f20"/>
<path d="M50.9 233.5h2.1v5.1h-2.1z" fill="#c1c2c4" stroke="#231f20" stroke-width=".35"/>
<path d="M38.2 234.4h14.8" fill="none" stroke="#231f20" stroke-width=".2"/>
<path d="M37 234.4l1.6-.6-.4 .6 .4 .6z" fill-rule="evenodd" fill="#231f20"/>
<path d="M50.9 236.5h2.1" fill="none" stroke="#231f20" stroke-width=".2"/>
<g fill="#c1c2c4" stroke="#231f20" stroke-width=".35">
<path d="M75.1 218h10.3v18.3h-10.3z"/>
<path d="M108.2 218.1h10.3v18.3h-10.3z"/>
<path d="M147.4 218.1h10.2v18.3h-10.2z"/>
</g>
<g fill="#231f20">
<circle cx="178.3" cy="222.1" r=".53"/>
<circle cx="192.8" cy="222.1" r=".53"/>
<circle cx="178.3" cy="246.3" r=".53"/>
<circle cx="155.8" cy="246.3" r=".53"/>
<circle cx="149.5" cy="246.3" r=".53"/>
<circle cx="139.3" cy="246.3" r=".53"/>
<circle cx="116.2" cy="246.3" r=".53"/>
<circle cx="110.1" cy="246.3" r=".53"/>
<circle cx="99.8" cy="246.3" r=".53"/>
<circle cx="99.8" cy="234.3" r=".53"/>
<circle cx="104" cy="234.3" r=".53"/>
<circle cx="83.3" cy="246.3" r=".53"/>
<circle cx="77.2" cy="246.3" r=".53"/>
<circle cx="70.8" cy="246.3" r=".53"/>
<circle cx="70.8" cy="230.2" r=".53"/>
<circle cx="60.8" cy="246.3" r=".53"/>
<circle cx="56.1" cy="234.2" r=".53"/>
<circle cx="60.8" cy="203.7" r=".53"/>
<circle cx="70.9" cy="203.7" r=".53"/>
<circle cx="77.2" cy="203.7" r=".53"/>
<circle cx="83.4" cy="203.7" r=".53"/>
<circle cx="70.9" cy="220" r=".53"/>
<circle cx="99.8" cy="203.7" r=".53"/>
<circle cx="99.8" cy="220.1" r=".53"/>
<circle cx="110.1" cy="203.7" r=".53"/>
<circle cx="116.2" cy="208.3" r=".53"/>
<circle cx="139.3" cy="203.8" r=".53"/>
<circle cx="139.3" cy="220.1" r=".53"/>
<circle cx="155.8" cy="203.8" r=".53"/>
<circle cx="178.3" cy="203.8" r=".53"/>
<circle cx="143.4" cy="234.3" r=".53"/>
</g>
<path d="M60.8 203.7v38.8M70.8 203.6v33.9M99.8 203.6v37.2M139.3 203.7v37.2M70.8 238.2v8M60.8 243.2v3M83.4 241.5v4.7M99.8 241.6l.1 4.6M116.2 241.5l.1 7.2M139.3 241.5v4.7M155.8 243.1v3.1" fill="none" stroke="#231f20" stroke-width=".2"/>
<path d="M58.5 26.4h-15.9v12.6h16.2" fill="none" stroke="#231f20" stroke-width=".2" stroke-dasharray="1.3 .5" stroke-linecap="butt"/>
<circle cx="49" cy="39" r="2.21" fill="#fff" stroke="#231f20" stroke-width=".35"/>
<path d="M102.6 28.9v15M71.5 49.9v4.3M76.1 49.9v4.3M65.4 64.4v11.4M75.8 62.6v4.1M84.7 70.7h4.4M96.8 99.8v11.2M70 115.5v15M97.9 116.7v11.5" fill="none" stroke="#231f20" stroke-width=".2"/>
<path d="M58.5 120.4h-15.9v12.6h16.2" fill="none" stroke="#231f20" stroke-width=".2" stroke-dasharray="1.3 .5" stroke-linecap="butt"/>
<circle cx="49.1" cy="120.5" r="2.21" fill="#fff" stroke="#231f20" stroke-width=".35"/>
<path d="M83.1 26.4h6.8a.97 .97 0 0 0 1 1 .97 .97 0 0 0 1-1h6.7v27.8h-15.5zM73.6 44.7v2.7M74.3 44.9h1.2v2.3h-1.2zM76.3 44.7v2.7M69.6 97.4h24.5v15.2h-24.5v-7.5a.97 .97 0 0 0 .9-.9 .97 .97 0 0 0-.9-1z" fill="none" stroke="#231f20" stroke-width=".35"/>
<path d="M110.7 38.7h14.4M73 46h.5M76.4 46h.5M110.6 46.3h14.3M110.8 57.6h28.5v7.2h-5.8M110.3 64.8h13.3" fill="none" stroke="#231f20" stroke-width=".2"/>
<path d="M132.3 64.8h-7.3" fill="none" stroke="#231f20" stroke-width=".2" stroke-dasharray="1.3 .5" stroke-linecap="butt"/>
<path d="M123.7 64.1v1.5M124.8 63.3v3.3M132.3 64.1v1.5M133.4 63.3v3.3" fill="none" stroke="#231f20" stroke-width=".71" stroke-linecap="butt"/>
<g fill="#fff" stroke="#231f20" stroke-width=".2">
<circle cx="125" cy="38.7" r=".66"/>
<circle cx="125" cy="46.3" r=".66"/>
</g>
<g fill="none" stroke="#231f20" stroke-width=".35">
<path d="M80.3 59.5h6.3a3.7 3.7 0 0 1-3.1 5.5 3.7 3.7 0 0 1-3.2-5.5zM92.1 59.3h2.1M104.4 72.8a3.6 3.6 0 0 1 4.5-.4v5.9a3.6 3.6 0 0 1-4.7-.7 3.6 3.6 0 0 1 .2-4.8z"/>
<circle cx="93.1" cy="60.2" r="2.43"/>
</g>
<path d="M93.1 57.8v4.8" fill="none" stroke="#231f20" stroke-width=".2"/>
<path d="M93.1 59.3l1.1 1.9h-2.2z" fill="#231f20"/>
<path d="M89.7 56.2l1.5 1.5" fill="none" stroke="#231f20" stroke-width=".2"/>
<path d="M88.8 55.3l1.6 .7-.7 .2-.2 .7z" fill-rule="evenodd" fill="#231f20"/>
<path d="M88.7 57.2l1.5 1.6" fill="none" stroke="#231f20" stroke-width=".2"/>
<path d="M87.8 56.4l1.6 .7-.7 .1-.2 .8z" fill-rule="evenodd" fill="#231f20"/>
<path d="M101.5 33.6h2.2" fill="none" stroke="#231f20" stroke-width=".35"/>
<path d="M102.6 33.6l1.1 1.9h-2.3z" fill="#231f20"/>
<path d="M96.9 119.6h2.1" fill="none" stroke="#231f20" stroke-width=".35"/>
<path d="M97.9 119.6l1.2 1.9h-2.3z" fill="#231f20"/>
<path d="M95.7 105.8h2.1" fill="none" stroke="#231f20" stroke-width=".35"/>
<path d="M95.7 103.9h2.3l-1.2 1.9z" fill="#231f20"/>
<path d="M104.2 113.6a4.9 4.9 0 0 1 3.1-1.2h6.2v9.9h-6.1a4.9 4.9 0 0 1-4.7-3.2 4.9 4.9 0 0 1 1.5-5.5zM68.9 122.2h2.1" fill="none" stroke="#231f20" stroke-width=".35"/>
<g fill="none" stroke="#231f20" stroke-width=".2">
<path d="M69.6 32.5v5.5M80.3 33.8v5.8M69.6 40.6v7M80.3 42.4v6.6M104.8 82.7h4.2M105 115.1l3.1 4.9M105.9 114.5l3.1 4.9"/>
<circle cx="107.1" cy="117.3" r="2.95"/>
</g>
<path d="M69.9 122.2l1.2 1.9h-2.3z" fill="#231f20"/>
<path d="M64.3 70.4h2.1" fill="none" stroke="#231f20" stroke-width=".35"/>
<path d="M64.3 68.4h2.2l-1.1 2z" fill="#231f20"/>
<g fill="none" stroke="#231f20" stroke-width=".2">
<path d="M105.7 35.3l-.1 6.6M67 57.3h5.4M77.2 57.3h4.9M105.6 44.2v6.3M105.7 54.5l-.1 6.2M70 70.6v7M70 62.5v5.9M74.2 79.2v6.7M77.9 74.2v6.3M81.8 79.5l-.1 4.6M85.4 79.5v7.4M89.3 77.2v6.8"/>
<path d="M92.9 79.6v6.8M94.4 75v1.5M94.4 71.4v1.5M96.8 79.5v4.9M100.7 75.4v6.1M105.6 62.8v6.7M65.6 89.4v6.4M65.6 80.4v6.8M69.8 85.7v3.2M69.8 80.7v2.8M74.3 88l-.1 6.7M77.9 82.6v6.8"/>
<path d="M81.7 86.4v8.5M85.4 88.9v6.1M89.3 86.2v6.7M93 88.8l-.1 6.3M96.8 86.6v8.3M100.7 83.6v7.3M104.6 87.2v5.9M104.6 95.3v7.2M65.5 108.1v2.2M65.5 104.3v1.7M75 115.6l-.1 6M78.8 115.7v5.8"/>
<path d="M82.6 115.8v5.7M86.3 114.9v6.7M90.1 114.9v6.6M100.5 101.9v1M100.5 105.1v2M75 123.9l-.1 7M78.8 123.8v7.1M82.6 123.9v7.2M85.8 133.4h2.6M86.3 124v6.3M90.1 123.8v6.4M91.9 133.4h2.1"/>
<path d="M94.1 126.8v1.4M94.1 123.8v.9M97.9 132.7h6.4M101.2 124.9v3.7M101.2 120.3v2.3M107.7 132.7h5.6"/>
</g>
<path d="M70.4 207.5l1 .5v3.8l-1-.5z" fill="#fff"/>
<path d="M70.8 207.2l1.5 .6-1.6 .8 1.5 .7-1.5 .7 1.5 .7-1.5 .8h.2v.6l-1.2-.6 1.5-.8-1.6-.7 1.5-.7-1.4-.7 1.4-.7-.3-.2z" fill="#231f20"/>
<path d="M99.4 212.1l1 .5v3.8l-1-.5z" fill="#fff"/>
<path d="M99.8 211.8l1.4 .6-1.5 .8 1.5 .7-1.5 .7 1.5 .7-1.5 .8h.1v.5l-1.2-.5 1.5-.8-1.5-.7 1.5-.7-1.5-.7 1.5-.8-.3-.1z" fill="#231f20"/>
<path d="M99.4 223.9l1 .4v3.8l-1-.4z" fill="#fff"/>
<path d="M99.8 223.6l1.4 .6-1.5 .7 1.5 .8-1.5 .7 1.5 .7-1.5 .7 .1 .1v.5l-1.2-.5 1.5-.8-1.5-.7 1.5-.7-1.5-.7 1.5-.8-.3-.1z" fill="#231f20"/>
<path d="M138.7 222.3l1 .5v3.8l-1-.5z" fill="#fff"/>
<path d="M137.9 223.4l1.5-.8h-.1v-.6l1.2 .6-1.5 .8 1.5 .7-1.5 .7 1.5 .7-1.5 .7 .3 .2v.5l-1.5-.6 1.6-.8-1.5-.7 1.5-.7z" fill="#231f20"/>
<path d="M138.7 211.7l1 .4v3.8l-1-.4z" fill="#fff"/>
<path d="M137.9 212.7l1.5-.8h-.1v-.5l1.2 .5-1.5 .8 1.5 .7-1.5 .7 1.5 .7-1.5 .8 .3 .1v.5l-1.5-.6 1.6-.8-1.5-.7 1.5-.7z" fill="#231f20"/>
<path d="M133.2 233.9h3.8l-.4 1h-3.8z" fill="#fff"/>
<path d="M133 233.2l.8 1.5 .7-1.6 .7 1.6 .7-1.5 .8 1.4 .1-.3h.5l-.6 1.5-.7-1.6-.8 1.6-.7-1.5-.7 1.4-.7-1.5-.1 .2h-.5z" fill="#231f20"/>
<g font-size="5.6" fill="#231f20">
<text x="47.6" y="40.4">≈</text>
<text x="47.6" y="121.9">≈</text>
</g>
<text font-size="4.2" fill="#231f20" x="13.1" y="269.2">4</text>
<g font-size="3.5" fill="#231f20">
<text x="145.3" y="24.9">power the project you have to</text>
<text x="145.3" y="29.5">replace the battery regularly.</text>
<text x="145.3" y="34.1">As the battery voltage</text>
<text x="145.3" y="38.7">decreases, the circuit's</text>
<text x="145.3" y="43.3">sensitivity will change; that is</text>
<text x="145.3" y="47.8">particularly true if the unit is</text>
<text x="145.3" y="52.4">triggered often. To avoid the</text>
<text x="145.3" y="57">extra expense of replacing</text>
<text x="145.3" y="61.6">batteries. you might want to</text>
<text x="145.3" y="66.2">replace the battery clip with</text>
<text x="145.3" y="70.8">two wires (red and black can be</text>
<text x="145.3" y="75.4">used to indicate polarity) so</text>
<text x="145.3" y="79.9">that you can hook up a 9-volt</text>
<text x="145.3" y="84.5">power supply.</text>
<text x="151.6" y="89.1">Now you can install the</text>
<text x="145.3" y="93.7">ultrasonic transducer pair. If</text>
<text x="145.3" y="98.3">you are not building the</text>
<text x="145.3" y="102.9">project from the kit, you</text>
<text x="145.3" y="107.5">should make sure you are</text>
<text x="145.3" y="112">using a matched pair of 40-kHz</text>
<text x="145.3" y="116.6">transducers or the project will</text>
<text x="145.3" y="121.2">not work. You can get the</text>
<text x="145.3" y="125.8">&quot;Transmitter/Receiver Pair&quot;</text>
<text x="145.3" y="130.4">from Electronic Goldmine (PO</text>
<text x="145.3" y="135">Box 5408, Scottsdale, AZ 85261;</text>
<text x="145.3" y="139.6">Tel. 602-451-7454) as part-</text>
<text x="56.7" y="144.2">confuse them. Also install LED1. Make</text>
<text x="56.7" y="148.7">sure all those parts are oriented as shown</text>
<text x="127.5" y="144.2">number G5721. Contact them for more</text>
<text x="127.5" y="148.7">information.</text>
<text x="56.7" y="153.3">in the parts-placement diagram.</text>
<text x="133.8" y="153.3">The transmitting transducer, BZ2, has</text>
<text x="63" y="157.9">Now solder IC sockets for IC1 and to</text>
<text x="127.5" y="157.9">a T suffix on the number stamped</text>
<text x="56.7" y="162.5">the board, noting the proper placement of</text>
<text x="56.7" y="167.1">the notches indicated in Fig. 3. Insert the</text>
<text x="127.5" y="162.5">underneath it. The receiving transducer,</text>
<text x="127.5" y="167.1">BZ1, has an R suffix. Neither part is</text>
<text x="56.7" y="171.7">ICs into their respective sockets. Connect</text>
<text x="127.5" y="171.7">polarized. Tag-solder each transducer on</text>
<text x="56.7" y="176.3">the leads of the 9-volt battery clip to the</text>
<text x="127.5" y="176.3">its proper pads directly on the foil side of</text>
<text x="56.7" y="180.8">board next. Now is a good time to note</text>
<text x="56.7" y="185.4">that if you do plan on using a battery to</text>
<text x="127.5" y="180.8">the PC board. The leads should rest flat on</text>
<text x="127.5" y="185.4">the pads and the fronts of the transducers</text>
</g>
<g font-size="3.2" fill="#231f20">
<text x="23.6" y="47.3">Fig. 3. When</text>
<text x="23.6" y="50.8">assembling the</text>
<text x="23.6" y="54.4">circuit, use this</text>
<text x="23.6" y="57.9">parts-placement</text>
<text x="23.6" y="61.4">diagram as a guide.</text>
<text x="23.6" y="64.9">Note that BZ1 and</text>
<text x="23.6" y="68.5">BZ2 surface-mount</text>
<text x="23.6" y="72">on the foil side of</text>
<text x="23.6" y="75.5">the board.</text>
<text x="20.1" y="189.5">Fig. 4. This</text>
<text x="20.1" y="193">simple circuit</text>
<text x="20.1" y="196.5">can be used</text>
<text x="20.1" y="200.1">with the</text>
<text x="20.1" y="203.6">Ultrasonic</text>
<text x="20.1" y="207.1">Motion Detector</text>
<text x="20.1" y="210.6">to provide a</text>
<text x="20.1" y="214.2">two-minute</text>
<text x="20.1" y="217.7">alarm tone</text>
<text x="20.1" y="221.2">when motion is</text>
<text x="20.1" y="224.7">detected.</text>
</g>
<g font-size="2.8" fill="#231f20">
<text x="20.1" y="269.1">P O P t r o n i x</text>
<text x="47.2" y="269.1">U l t r a s o n i c M o t i o n D e t e c t o r</text>
<text x="146.9" y="269.1">w w w . p o p t r o n i x . c o m</text>
</g>
<g font-size="2.5" fill="#231f20">
<text x="103.6" y="32.7">D5</text>
<text x="46.3" y="36.2">BZ2*</text>
<text x="67.6" y="40.2">R22</text>
<text x="78.3" y="41.9">R21</text>
<text x="89.1" y="41.7">IC2</text>
<text x="122.3" y="38">+</text>
<text x="71.1" y="44.2">XTAL1</text>
<text x="103.6" y="43.9">R20</text>
<text x="122.7" y="45.8">–</text>
<text x="126" y="42.3">SIGNAL</text>
<text x="127.9" y="44.8">OUT</text>
<text x="66.8" y="52.9">C12</text>
<text x="76.5" y="53">C11</text>
<text x="72.7" y="58.4">R19</text>
<text x="72.5" y="65.5">C1</text>
<text x="82.1" y="63">Q1</text>
<text x="96.1" y="61">LED1</text>
<text x="103.6" y="62.6">R17</text>
<text x="134.6" y="64.1">+</text>
<text x="61" y="70.3">D4</text>
<text x="68" y="70.4">R18</text>
<text x="85.5" y="69.8">C9</text>
<text x="89.6" y="71.4">+</text>
<text x="127.3" y="68.4">B1</text>
<text x="93" y="74.8">C7</text>
<text x="104.9" y="76.3">IC3</text>
<text x="76.6" y="82.4">R1</text>
<text x="98.9" y="83.4">R11</text>
<text x="104.7" y="82">C10</text>
<text x="63.6" y="89.3">R15</text>
<text x="68.5" y="85.5">C8</text>
<text x="72.3" y="87.8">R16</text>
<text x="80.4" y="86.1">R2</text>
<text x="83.4" y="88.8">R12</text>
<text x="87.3" y="86">R10</text>
<text x="91.6" y="88.4">R9</text>
<text x="94.9" y="86.4">R13</text>
<text x="102.6" y="95.1">R14</text>
<text x="64.2" y="107.9">C2</text>
<text x="80.5" y="105.7">IC1</text>
<text x="99.2" y="104.8">C6</text>
<text x="97.2" y="108.2">D2</text>
<text x="107" y="111.4">R23</text>
<text x="94.2" y="119">D3</text>
<text x="46.6" y="124.9">BZ1*</text>
<text x="65.3" y="123.9">D1</text>
<text x="73.4" y="123.6">R4 R5 R3 R8 R7</text>
<text x="99.9" y="124.6">C3</text>
<text x="92.7" y="126.6">C5</text>
<text x="88.8" y="134.1">C4</text>
<text x="104.6" y="133.4">R6</text>
<text x="118.1" y="135.7">*SEE TEXT</text>
<text x="174.4" y="199.4">+12V</text>
<text x="158.9" y="210">1N4001</text>
<text x="162.3" y="207.5">D2</text>
<text x="49.9" y="213.5">10K</text>
<text x="50.6" y="211">R2</text>
<text x="60.9" y="214">2.2 MEG</text>
<text x="64.3" y="211.5">R1</text>
<text x="94.3" y="213.9">R3</text>
<text x="132.8" y="215.1">10K</text>
<text x="133.5" y="212.6">R6</text>
<text x="169" y="214">SPKR1</text>
<text x="181.8" y="215.5">1N4001</text>
<text x="185.3" y="213">D3</text>
<text x="72.4" y="219.2">7</text>
<text x="77.7" y="217.1">8</text>
<text x="84" y="216.8">4</text>
<text x="93.6" y="216.3">12K</text>
<text x="105.5" y="219.2">7</text>
<text x="111.1" y="217">8</text>
<text x="117.2" y="216.9">4</text>
<text x="144.7" y="219.2">7</text>
<text x="150.4" y="217">4</text>
<text x="156.6" y="217">8</text>
<text x="78.4" y="226.4">IC1</text>
<text x="86.8" y="226.4">3</text>
<text x="92.3" y="227.7">100K</text>
<text x="93.7" y="225.2">R4</text>
<text x="111.6" y="226.6">IC2</text>
<text x="131.3" y="226.4">100K</text>
<text x="132.7" y="223.9">R7</text>
<text x="150.5" y="226.5">IC3</text>
<text x="72.4" y="229.5">6</text>
<text x="72.4" y="233.4">2</text>
<text x="77.8" y="228.9">555</text>
<text x="105.5" y="229.5">6</text>
<text x="105.5" y="233.7">2</text>
<text x="111" y="229">555</text>
<text x="119.6" y="233.5">3</text>
<text x="121.8" y="232">1N4148</text>
<text x="125.3" y="229.6">D1</text>
<text x="144.5" y="229.5">6</text>
<text x="144.7" y="233.4">2</text>
<text x="149.9" y="229">555</text>
<text x="159" y="229.6">3</text>
<text x="164.3" y="233.8">R8</text>
<text x="180.6" y="232.3">2N3055</text>
<text x="184.1" y="229.8">Q1</text>
<text x="35.7" y="238.7">TO</text>
<text x="65.5" y="237.2">C2</text>
<text x="65.6" y="239.7">47</text>
<text x="71.3" y="236.6">+</text>
<text x="77.6" y="238.9">1</text>
<text x="83.8" y="238.9">5</text>
<text x="97.2" y="240">+</text>
<text x="110.6" y="238.7">1</text>
<text x="116.9" y="238.7">5</text>
<text x="133.2" y="238">R5</text>
<text x="150.5" y="239.1">1</text>
<text x="156.6" y="239">5</text>
<text x="162.8" y="236.3">120Ω</text>
<text x="31" y="241.1">DETECTOR</text>
<text x="32.9" y="243.6">SIGNAL</text>
<text x="49.6" y="241.1">RY1</text>
<text x="50.4" y="243.6">9V</text>
<text x="57.9" y="241.3">+</text>
<text x="62.6" y="245.4">470</text>
<text x="63.2" y="242.9">C1</text>
<text x="85.7" y="243.7">.01</text>
<text x="85.9" y="241.2">C3</text>
<text x="102.2" y="241.6">C4</text>
<text x="102.4" y="244">10</text>
<text x="118.3" y="243.9">.01</text>
<text x="118.6" y="241.4">C5</text>
<text x="133.2" y="240.5">1K</text>
<text x="141.6" y="243.7">.01</text>
<text x="141.8" y="241.2">C6</text>
<text x="157.9" y="245.4">.01</text>
<text x="158.2" y="242.9">C7</text>
<text x="181.6" y="243.2">1N4001</text>
<text x="185.1" y="240.7">D4</text>
</g>
</svg>
